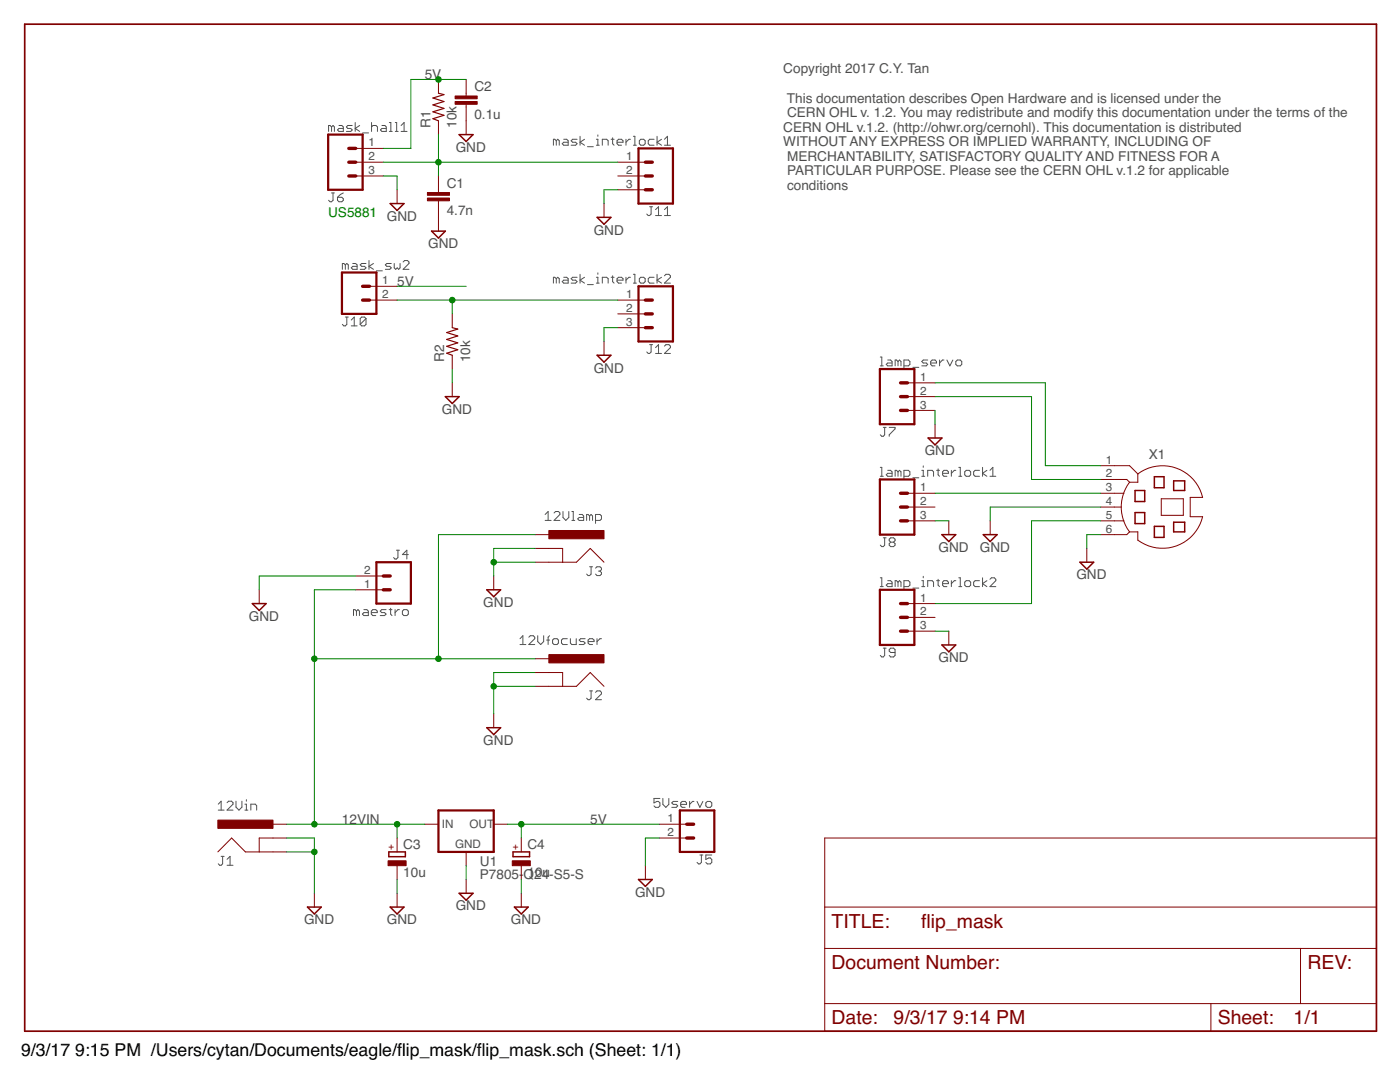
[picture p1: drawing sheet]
<svg xmlns="http://www.w3.org/2000/svg" width="279mm" height="216mm" viewBox="0 0 279 216" stroke-linecap="round" stroke-linejoin="round" font-family="sans-serif">
<g fill="none" stroke="#505050" stroke-width=".2">
<path d="M66.2 25.3l-.3-.3h-.3v1.2M66.2 25.3v.9M66.2 25.3l.3-.3 .2 .3v.9M66.2 38.5h.5M66.5 38.5v1.5l-.3 .3h-.3l-.3-.3M67.4 39.4h.8l.3 .3v.3l-.3 .3h-.6l-.2-.3zM67.6 25h.6l.3 .3v.9h-.9l-.2-.3 .2-.3h.9M68.5 38.5l-.6 .3-.5 .6M70.3 25h-.9l-.3 .3 .3 .3h.6l.3 .3-.3 .3h-.9M70.9 24.4v1.8M71.8 25l-.9 .6 .9 .6M72.4 26.5h1.2"/>
<path d="M74.1 25.3l.3-.3h.6l.3 .3v.9M74.1 24.4v1.8M76.2 25h.6l.3 .3v.9h-.9l-.3-.3 .3-.3h.9M77.7 26.2h.6M77.7 24.4h.3v1.8M78.9 26.2h.6M78.9 24.4h.3v1.8M80.1 26.2h1.1M80.1 25l.5-.6v1.8M111 28.1l-.3-.3h-.3v1.2M111 28.1v.9M111 28.1l.3-.3 .3 .3v.9"/>
<path d="M112.5 27.8h.6l.3 .3v.9h-.9l-.3-.3 .3-.3h.9M115.2 27.8h-.9l-.3 .3 .3 .3h.6l.3 .3-.3 .3h-.9M115.8 27.2v1.8M116.6 27.8l-.8 .6 .8 .6M117.2 29.3h1.2M119 27.8h.3v1.2M119 29h.6M119.3 26.9v.3M120.2 29v-1.2h.9l.3 .3v.9M122 27.8h.6M122.3 27.5v1.2l.3 .3M123.1 28.4h1.2v-.3l-.3-.3h-.6l-.3 .3v.6l.3 .3h.6"/>
<path d="M124.9 27.8v1.2M125.8 27.8h-.3l-.6 .6M126.4 29h.6M126.4 27.2h.3v1.8M127.9 27.8h.6l.3 .3v.6l-.3 .3h-.6l-.3-.3v-.6zM130.5 27.8h-.8l-.3 .3v.6l.3 .3h.8M131.1 27.2v1.8M132 27.8l-.9 .6 .9 .6M132.6 29h1.2M132.6 27.8l.6-.6v1.8M68.9 52.9l-.3-.3h-.3v1.1M68.9 52.9v.8"/>
<path d="M68.9 52.9l.3-.3 .3 .3v.8M70.4 52.6h.6l.3 .3v.8h-.9l-.3-.3 .3-.3h.9M73 52.6h-.8l-.3 .3 .3 .2h.5l.3 .3-.3 .3h-.8M73.6 52v1.7M74.5 52.6l-.9 .5 .9 .6M75.1 54h1.2M78.1 52.6h-.9l-.3 .3 .3 .2h.6l.3 .3-.3 .3h-.9M78.7 52.6v.8l.3 .3 .3-.3 .3 .3 .2-.3v-.8M80.5 52.3l.3-.3h.5l.3 .3v.3l-1.1 1.1h1.1M111 55.6l-.3-.3h-.3v1.2M111 55.6v.9M111 55.6l.3-.3 .3 .3v.9"/>
<path d="M112.5 55.3h.6l.3 .3v.9h-.9l-.3-.3 .3-.3h.9M115.2 55.3h-.9l-.3 .3 .3 .3h.6l.3 .3-.3 .3h-.9M115.8 54.7v1.8M116.6 55.3l-.8 .6 .8 .6M117.2 56.8h1.2M119 55.3h.3v1.2M119 56.5h.6M119.3 54.4v.3M120.2 56.5v-1.2h.9l.3 .3v.9M122 55.3h.6M122.3 55v1.2l.3 .3M123.1 55.9h1.2v-.3l-.3-.3h-.6l-.3 .3v.6l.3 .3h.6"/>
<path d="M124.9 55.3v1.2M125.8 55.3h-.3l-.6 .6M126.4 54.7h.3v1.8M126.4 56.5h.6M127.6 55.6l.3-.3h.6l.3 .3v.6l-.3 .3h-.6l-.3-.3zM129.6 41.3h.6M129.9 41.3v1.4l-.3 .3h-.2l-.3-.3M130.5 55.3h-.8l-.3 .3v.6l.3 .3h.8M130.8 43h1.2M130.8 41.8l.6-.5v1.7M131.1 54.7v1.8M132 55.3l-.9 .6 .9 .6"/>
<path d="M132.6 41.8l.6-.5v1.7M132.6 55l.3-.3h.6l.3 .3v.3l-1.2 1.2h1.2M132.6 43h1.2M68.9 63.3h.6M69.2 63.3v1.4l-.3 .3h-.3l-.3-.3M70.1 65h1.2M70.1 63.9l.6-.6v1.7M73 63.6v1.1l-.3 .3h-.5l-.3-.3M73 63.6l-.3-.3h-.5l-.3 .3v1.1M73 63.6l-1.1 1.1M129.6 68.8h.6M129.9 68.8v1.4l-.3 .3h-.2l-.3-.3"/>
<path d="M130.8 69.4l.6-.6v1.7M130.8 70.5h1.2M132.6 69.1l.3-.3h.6l.3 .3v.3l-1.2 1.1h1.2M175.7 71.2h.3v1.8M175.7 73h.6M177.2 71.8h.5l.3 .3v.9h-.8l-.3-.3 .3-.3h.8M179.2 72.1l-.3-.3h-.3v1.2M179.2 72.1v.9M179.2 72.1l.3-.3 .3 .3v.9M180.4 73h.9l.3-.3v-.6l-.3-.3h-.9v1.8M182.2 73.3h1.2M185.1 71.8h-.8l-.3 .3 .3 .3h.5l.3 .3-.3 .3h-.8"/>
<path d="M185.7 72.4h1.2v-.3l-.3-.3h-.6l-.3 .3v.6l.3 .3h.6M187.5 71.8v1.2M188.4 71.8h-.3l-.6 .6M189 71.8l.6 1.2 .6-1.2M190.8 72.1l.3-.3h.5l.3 .3v.6l-.3 .3h-.5l-.3-.3zM175.7 93.3h.3v1.7M175.7 95h.6M176.3 85.3h.5M176.6 85.3v1.5l-.3 .3h-.3l-.3-.3M177.2 93.9h.5l.3 .2v.9h-.8l-.3-.3 .3-.3h.8M177.5 85.3h1.1v.3l-1.1 1.2v.3M179.2 94.1l-.3-.2h-.3v1.1"/>
<path d="M179.2 94.1v.9M179.2 94.1l.3-.2 .3 .2v.9M180.4 95h.9l.3-.3v-.6l-.3-.2h-.9v1.7M182.2 95.3h1.2M184 95h.6M184 93.9h.3v1.1M184.3 93v.3M185.1 95v-1.1h.9l.3 .2v.9M186.9 93.9h.6M187.2 93.6v1.1l.3 .3M188.1 94.4h1.2v-.3l-.3-.2h-.6l-.3 .2v.6l.3 .3h.6M189.9 93.9v1.1"/>
<path d="M190.8 93.9h-.3l-.6 .5M191.3 93.3h.3v1.7M191.3 95h.6M192.8 93.9h.6l.3 .2v.6l-.3 .3h-.6l-.3-.3v-.6zM195.5 93.9h-.9l-.3 .2v.6l.3 .3h.9M196.1 93.3v1.7M197 93.9l-.9 .5 .9 .6M197.6 95h1.1M197.6 93.9l.5-.6v1.7M79.1 109.8h.6M79.4 109.8v1.5l-.3 .2h-.3l-.3-.2M81.5 110.7h-1.2l.9-.9v1.7"/>
<path d="M108.8 102.7l.6-.6v1.7M108.8 103.8h1.2M110.6 102.4l.3-.3h.6l.2 .3v.3l-1.1 1.1h1.1M112.4 102.1v1.2l.5 .5 .6-.5v-1.2M114.1 103.8h.6M114.1 102.1h.3v1.7M115.6 102.7h.6l.3 .3v.8h-.9l-.3-.3 .3-.2h.9M117.7 103l-.3-.3h-.3v1.1M117.7 103v.8M117.7 103l.3-.3 .3 .3v.8M117.7 113.1h.6M118 113.1v1.5l-.3 .3h-.3l-.3-.3"/>
<path d="M118.9 103.8h.8l.3-.3v-.5l-.3-.3h-.8v1.7M118.9 113.4l.2-.3h.6l.3 .3v.3l-.3 .3M119.4 114h.3M119.7 114l.3 .3v.3l-.3 .3h-.6l-.2-.3M175.7 115.3h.3v1.8M175.7 117.1h.6M176.3 107.3h.5M176.6 107.3v1.5l-.3 .3h-.3l-.3-.3M177.2 115.9h.5l.3 .3v.9h-.8l-.3-.3 .3-.3h.8M177.8 108.2l-.3-.3v-.3l.3-.3h.5l.3 .3v.3l-.3 .3M177.8 108.2l-.3 .3v.3l.3 .3h.5l.3-.3v-.3l-.3-.3M177.8 108.2h.5"/>
<path d="M179.2 116.2l-.3-.3h-.3v1.2M179.2 116.2v.9M179.2 116.2l.3-.3 .3 .3v.9M180.4 117.1h.9l.3-.3v-.6l-.3-.3h-.9v1.7M182.2 117.3h1.2M184 115.9h.3v1.2M184 117.1h.6M184.3 115v.3M185.1 117.1v-1.2h.9l.3 .3v.9M186.9 115.9h.6M187.2 115.6v1.2l.3 .3M188.1 116.5h1.2v-.3l-.3-.3h-.6l-.3 .3v.6l.3 .3h.6"/>
<path d="M189.9 115.9v1.2M190.8 115.9h-.3l-.6 .6M191.3 115.3h.3v1.8M191.3 117.1h.6M192.5 116.2l.3-.3h.6l.3 .3v.6l-.3 .3h-.6l-.3-.3zM195.5 115.9h-.9l-.3 .3v.6l.3 .3h.9M196.1 115.3v1.8M197 115.9l-.9 .6 .9 .6M197.6 115.6l.3-.3h.5l.3 .3v.3l-1.1 1.2h1.1M71.1 121.9l-.3-.3h-.3v1.2M71.1 121.9v.9M71.1 121.9l.3-.3 .3 .3v.9"/>
<path d="M72.6 121.6h.6l.3 .3v.9h-.9l-.3-.3 .3-.3h.9M74.1 122.2h1.2v-.3l-.3-.3h-.6l-.3 .3v.6l.3 .3h.6M77 121.6h-.8l-.3 .3 .3 .3h.6l.2 .3-.2 .3h-.9M77.7 121.6h.5M78 121.4v1.1l.2 .3M78.8 121.6v1.2M79.7 121.6h-.3l-.6 .6M80.6 121.6h.6l.3 .3v.6l-.3 .3h-.6l-.3-.3v-.6zM103.8 127.4l.6-.5v1.7M103.8 128.6h1.1M105.5 127.1l.3-.2h.6l.3 .2v.3l-1.2 1.2h1.2M107.3 126.9v1.1l.6 .6 .6-.6v-1.1"/>
<path d="M109.1 127.7h.6M109.7 126.9l-.3 .2v1.5M110.3 127.7l.3-.3h.6l.2 .3v.6l-.2 .3h-.6l-.3-.3zM113.2 127.4h-.8l-.3 .3v.6l.3 .3h.8M113.8 127.4v.9l.3 .3h.9v-1.2M116.8 127.4h-.9l-.3 .3 .3 .3h.6l.3 .3-.3 .3h-.9M117.4 128h1.2v-.3l-.3-.3h-.6l-.3 .3v.6l.3 .3h.6M117.7 137.9h.6M118 137.9v1.4l-.3 .3h-.3l-.3-.3M118.9 138.2l.2-.3h.6l.3 .3v.3l-1.1 1.1h1.1M119.1 127.4v1.2M120 127.4h-.3l-.6 .6"/>
<path d="M176.3 129.3h.5M176.6 129.3v1.5l-.3 .3h-.3l-.3-.3M178.6 130.2h-.8l-.3-.3v-.3l.3-.3h.5l.3 .3v1.2l-.3 .3h-.5l-.3-.3M47.1 159.9v1.2l.6 .5 .6-.5v-1.2M49.2 159.6v.3M131.7 159.3h-1.2v.9l.9-.3 .3 .3v.6l-.3 .3h-.6l-.3-.3M132.3 159.3v1.2l.6 .6 .6-.6v-1.2M135.3 159.9h-.9l-.3 .3 .3 .3h.6l.3 .3-.3 .3h-.9M137.6 159.9v1.2M138.5 159.9h-.3l-.6 .6M139.1 159.9l.6 1.2 .6-1.2M141.2 159.9h.6l.2 .3v.6l-.2 .3h-.6l-.3-.3v-.6z"/>
<path d="M43.6 160.5l.5-.6v1.7M43.6 161.6h1.1M44.1 170.9h.6M44.4 170.9v1.5l-.3 .3h-.3l-.2-.3M45.3 160.2l.3-.3h.6l.3 .3v.3l-1.2 1.1h1.2M45.3 171.5l.6-.6v1.8M45.3 172.7h1.2M48.9 161.6h.6M48.9 160.5h.3v1.1M50.1 161.6v-1.1h.8l.3 .3v.8M135.8 160.5h1.2v-.3l-.3-.3h-.6l-.3 .3v.6l.3 .3h.6M139.7 170.6h.6"/>
<path d="M140 170.6v1.5l-.3 .3h-.3l-.3-.3M142 170.6h-1.1v.9l.6-.3h.3l.2 .3v.6l-.2 .3h-.6l-.3-.3"/>
</g>
<path d="M4.9 4.8h269.8v201h-269.8z" fill="none" stroke="#800000" stroke-width=".34"/>
<g fill="none" stroke="#800000" stroke-width=".2">
<path d="M87.5 15.9v2.7M93 15.9v3.3M71 32.4h5.5M71 35.1h5.5M71 29.6h5.5M79.2 37.9v2.7M87.5 24.1v2.8M87.5 35.1v3.3M93 20.8v6.1M123.3 32.4h5.5M123.3 35.1h5.5M123.3 37.9h5.5"/>
<path d="M73.7 57.1h5.5M73.7 59.9h5.5M87.5 40.1v6M120.5 40.6v2.8M123.3 59.9h5.5M90.3 62.6v2.8M90.3 70.9v2.7M90.3 76.4v2.7M120.5 68.1v2.8M123.3 62.6h5.5M123.3 65.4h5.5M181.1 76.4h5.5"/>
<path d="M181.1 79.1h5.5M181.1 81.9h5.5M181.1 98.4h5.5M186.6 84.6v2.8M219.6 98.4h4.7M219.6 95.7h5.3l.5 .5M219.6 92.9h5.8l1.7 1.7M225.4 96.2a8.2 8.2 0 0 0 0 9.9M227.1 94.6a8.2 8.2 0 0 1 12.9 4.7h-2.5v3.8h2.5a8.2 8.2 0 0 1-12.9 4.7v-1.7h-1.7M227.1 94.6v1.6h-1.7M231.8 99.5h4.4v3.3h-4.4zM51.7 117.7v2.7"/>
<path d="M71 117.7h5.5M71 114.9h5.5M98.5 114.9v2.8M106.8 109.4h5.5v2.8M106.8 106.7h2.7M106.8 112.2h8.2l2.8-2.8 2.7 2.8M181.1 101.2h5.5M181.1 103.9h5.5M189.4 103.9v2.8M197.6 103.9v2.8M216.9 109.4v2.8M219.6 101.2h4.2"/>
<path d="M219.6 103.9h4.7M225.4 106.1l-.5 .6h-5.3M106.8 136.9h8.2l2.8-2.7 2.7 2.7M106.8 134.2h5.5v2.7M106.8 131.4h2.7M181.1 120.4h5.5M181.1 123.2h5.5M181.1 125.9h5.5M189.4 125.9v2.8M98.5 142.5v2.7M43.5 170l2.7-2.8 2.8 2.8h8.2M54.5 164.5h2.7"/>
<path d="M57.2 167.2h-5.5v2.8M62.7 178.2v2.8M79.2 167.2v2.8M79.2 172.7v2.8M79.2 178.2v2.8M84.8 164.5h2.7M93 170v2.7M93 175.5v2.7M98.5 164.5h2.8M104 167.2v2.8M104 172.7v2.8M104 178.2v2.8"/>
<path d="M128.8 172.7v2.8M131.6 167.2h5.5M131.6 164.5h5.5M164.6 167.2h110.1v38.6h-110.1zM164.6 189.3h110.1M164.6 181h110.1M259.5 189.3v11M164.6 200.3h110.1M241.7 200.3v5.5"/>
</g>
<g fill="#800000" stroke="#800000" stroke-width=".2">
<path d="M43.5 163.6h11v1.7h-11z"/>
<path d="M109.5 130.6h11v1.7h-11z"/>
<path d="M109.5 105.9h11v1.6h-11z"/>
<path d="M85.3 39.5h4.4v.6h-4.4z"/>
<path d="M85.3 38.4h4.4v.6h-4.4z"/>
<path d="M90.8 20.3h4.4v.5h-4.4z"/>
<path d="M90.8 19.2h4.4v.5h-4.4z"/>
<path d="M77.4 171.8h3.6v.9h-3.6z"/>
<path d="M102.2 171.8h3.6v.9h-3.6z"/>
</g>
<path d="M65.5 26.9h6.9v11h-6.9zM127.4 29.6h6.9v11h-6.9zM68.2 54.4h6.9v8.2h-6.9zM127.4 57.1h6.9v11h-6.9zM175.6 73.6h6.9v11h-6.9zM175.6 95.7h6.9v11h-6.9zM75.1 112.2h6.9v8.2h-6.9zM175.6 117.7h6.9v11h-6.9zM87.5 161.7h11v8.3h-11zM135.7 161.7h6.9v8.3h-6.9z" fill="none" stroke="#800000" stroke-width=".44"/>
<g fill="none" stroke="#800000" stroke-width=".68">
<path d="M69.6 35.1h1.4M69.6 32.4h1.4M69.6 29.6h1.4M128.8 37.9h1.4M128.8 35.1h1.4M128.8 32.4h1.4M72.4 59.9h1.3M72.4 57.1h1.3M128.8 59.9h1.4M128.8 65.4h1.4M128.8 62.6h1.4M179.7 79.1h1.4"/>
<path d="M179.7 76.4h1.4M179.7 81.9h1.4M179.7 98.4h1.4M76.5 114.9h1.4M76.5 117.7h1.4M179.7 103.9h1.4M179.7 101.2h1.4M179.7 125.9h1.4M179.7 123.2h1.4M179.7 120.4h1.4M137.1 167.2h1.3M137.1 164.5h1.3"/>
</g>
<g fill="none" stroke="#800000" stroke-width=".3">
<path d="M91.6 26.9h2.8l-1.4 1.3zM77.9 40.6h2.7l-1.4 1.4zM86.1 46.1h2.8l-1.4 1.4zM119.2 43.4h2.7l-1.4 1.3zM88.9 79.1h2.7l-1.3 1.4zM119.2 70.9h2.7l-1.4 1.4zM185.2 87.4h2.8l-1.4 1.4zM226.5 97.9h2v2.2h-2zM230.4 95.1h1.9v2.2h-1.9zM234.2 95.9h2.2v2h-2.2zM97.2 117.7h2.7l-1.4 1.4zM188 106.7h2.7l-1.3 1.4z"/>
<path d="M196.2 106.7h2.8l-1.4 1.4zM215.5 112.2h2.8l-1.4 1.4zM226.5 102.3h2v2.2h-2zM230.4 105h1.9v2.2h-1.9zM234.2 104.2h2.2v1.9h-2.2zM50.4 120.4h2.7l-1.4 1.4zM188 128.7h2.7l-1.3 1.4zM97.2 145.2h2.7l-1.4 1.4zM77.6 170h3.3v.9h-3.3zM91.6 178.2h2.8l-1.4 1.4zM102.4 170h3.3v.9h-3.3zM127.4 175.5h2.8l-1.4 1.4z"/>
<path d="M61.4 181h2.7l-1.4 1.4zM77.9 181h2.7l-1.4 1.4zM102.7 181h2.7l-1.4 1.4z"/>
</g>
<path d="M87.5 18.6l1.1 .3-2.2 .7 2.2 .7-2.2 .6 2.2 .7-2.2 .7 2.2 .7-2.2 .7 1.1 .4M90.3 65.4l1.1 .3-2.2 .7 2.2 .6-2.2 .7 2.2 .7-2.2 .7 2.2 .7-2.2 .7 1.1 .4" fill="none" stroke="#800000" stroke-width=".23"/>
<g fill="none" stroke="#008000" stroke-width=".2">
<path d="M93 15.9h-11v13.7h-5.5M76.5 35.1h2.7v2.8M76.5 32.4h46.8M87.5 26.9v8.2M123.3 37.9h-2.8v2.7M79.2 57.1h13.8M79.2 59.9h44.1M90.3 59.9v2.7M90.3 73.6v2.8M123.3 65.4h-2.8v2.7M186.6 76.4h22v16.5h11M186.6 79.1h19.3v16.6h13.7"/>
<path d="M186.6 81.9v2.7M186.6 98.4h33M71 117.7h-8.3v46.8M71 114.9h-19.3v2.8M98.5 112.2h8.3M106.8 106.7h-19.3v24.7M106.8 109.4h-8.3v5.5M186.6 103.9h2.8M219.6 106.7h-2.7v2.7M219.6 101.2h-22v2.7M219.6 103.9h-13.7v16.5h-19.3M62.7 131.4h44.1"/>
<path d="M98.5 136.9h8.3M106.8 134.2h-8.3v8.3M186.6 125.9h2.8M57.2 164.5h27.6M57.2 167.2h5.5v11M57.2 170h5.5M79.2 164.5v2.7M79.2 175.5v2.7M93 172.7v2.8M101.3 164.5h30.3M104 164.5v2.7M104 175.5v2.7"/>
<path d="M131.6 167.2h-2.8v5.5"/>
</g>
<g fill="#008000" stroke="#008000" stroke-width=".2">
<circle cx="104" cy="164.5" r=".55"/>
<circle cx="87.5" cy="15.9" r=".55"/>
<circle cx="62.7" cy="164.5" r=".55"/>
<circle cx="62.7" cy="131.4" r=".55"/>
<circle cx="87.5" cy="131.4" r=".55"/>
<circle cx="79.2" cy="164.5" r=".55"/>
<circle cx="62.7" cy="170" r=".55"/>
<circle cx="98.5" cy="136.9" r=".55"/>
<circle cx="98.5" cy="112.2" r=".55"/>
<circle cx="87.5" cy="32.4" r=".55"/>
<circle cx="90.3" cy="59.9" r=".55"/>
</g>
<g font-size="3.9" fill="#800000">
<text x="166" y="185.1">TITLE:</text>
<text x="183.9" y="185.1">fip_mask</text>
<text x="183.9" y="185.1">l</text>
<text x="166" y="193.4">Document Number:</text>
<text x="260.9" y="193.4">REV:</text>
<text x="166" y="204.4">Date:</text>
<text x="178.3" y="204.4">9/3/17</text>
<text x="190.2" y="204.4">9:14 PM</text>
<text x="243" y="204.4">Sheet:</text>
<text x="258.2" y="204.4">1/1</text>
</g>
<g font-size="3.5">
<text x="4.2" y="210.7">9/3/17</text>
<text x="15" y="210.7">9:15 PM /Users/cytan/Documents/eagle/fip_mask/fip_mask.sch (Sheet: 1/1)</text>
<text x="79.2" y="210.7">l</text>
<text x="95.2" y="210.7">l</text>
</g>
<g font-size="2.7" fill="#505050">
<text x="84.8" y="15.8">5V</text>
<text x="156.3" y="14.7">Copyright 2017 C.Y. Tan</text>
<text x="94.7" y="23.7">0.1u</text>
<text x="94.7" y="18.2">C2</text>
<text x="157" y="20.5">This documentation describes Open Hardware and is licensed under the</text>
<text x="157.1" y="23.4">CERN OHL v. 1.2. You may redistribute and modify this documentation under the terms of the</text>
<text x="85.9" y="25.5" transform="rotate(-90 85.9 25.5)">R1</text>
<text x="91.1" y="25.5" transform="rotate(-90 91.1 25.5)">10k</text>
<text x="156.3" y="26.3">CERN OHL v.1.2. (http://ohwr.org/cernohl). This documentation is distributed</text>
<text x="156.3" y="29.2">WITHOUT ANY EXPRESS OR IMPLIED WARRANTY, INCLUDING OF</text>
<text x="91" y="30.3">GND</text>
<text x="157.1" y="32.1">MERCHANTABILITY, SATISFACTORY QUALITY AND FITNESS FOR A</text>
<text x="157.1" y="35">PARTICULAR PURPOSE. Please see the CERN OHL v.1.2 for applicable</text>
<text x="89.2" y="37.5">C1</text>
<text x="157.1" y="37.9">conditions</text>
<text x="77.2" y="44.1">GND</text>
<text x="89.2" y="43">4.7n</text>
<text x="118.5" y="46.8">GND</text>
<text x="85.4" y="49.6">GND</text>
<text x="79.3" y="57.1">5V</text>
<text x="88.6" y="72.3" transform="rotate(-90 88.6 72.3)">R2</text>
<text x="93.8" y="72.3" transform="rotate(-90 93.8 72.3)">10k</text>
<text x="118.5" y="74.3">GND</text>
<text x="88.2" y="82.6">GND</text>
<text x="184.5" y="90.8">GND</text>
<text x="229.3" y="91.5">X1</text>
<text x="187.3" y="110.1">GND</text>
<text x="195.6" y="110.1">GND</text>
<text x="214.8" y="115.6">GND</text>
<text x="49.7" y="123.9">GND</text>
<text x="96.5" y="121.1">GND</text>
<text x="187.3" y="132.1">GND</text>
<text x="96.5" y="148.6">GND</text>
<text x="68.2" y="164.5">12VIN</text>
<text x="117.8" y="164.5">5V</text>
<text x="80.5" y="169.5">C3</text>
<text x="95.8" y="172.7">U1</text>
<text x="105.3" y="169.5">C4</text>
<text x="80.5" y="175">10u</text>
<text x="95.8" y="175.5">P7805-</text>
<text x="104.5" y="175.5">Q24-S5-S</text>
<text x="105.3" y="175">10u</text>
<text x="126.7" y="178.9">GND</text>
<text x="60.7" y="184.4">GND</text>
<text x="77.2" y="184.4">GND</text>
<text x="91" y="181.7">GND</text>
<text x="102" y="184.4">GND</text>
</g>
<text font-size="2.7" fill="#008000" x="65.5" y="43.4">US5881</text>
<g font-size="2.3" fill="#505050">
<text x="73.5" y="29.2">1</text>
<text x="73.5" y="32">2</text>
<text x="73.5" y="34.7">3</text>
<text x="125" y="32">1</text>
<text x="125" y="34.7">2</text>
<text x="125" y="37.5">3</text>
<text x="76.3" y="56.7">1</text>
<text x="76.3" y="59.5">2</text>
<text x="125" y="59.5">1</text>
<text x="125" y="62.2">2</text>
<text x="125" y="65">3</text>
<text x="183.6" y="76">1</text>
<text x="183.6" y="78.8">2</text>
<text x="183.6" y="81.5">3</text>
<text x="220.7" y="92.5">1</text>
<text x="220.7" y="95.3">2</text>
<text x="183.6" y="98">1</text>
<text x="183.6" y="100.8">2</text>
<text x="220.7" y="98">3</text>
<text x="220.7" y="100.8">4</text>
<text x="183.6" y="103.5">3</text>
<text x="220.7" y="103.5">5</text>
<text x="220.7" y="106.3">6</text>
<text x="72.7" y="117.3">1</text>
<text x="72.7" y="114.5">2</text>
<text x="183.6" y="120.1">1</text>
<text x="183.6" y="122.8">2</text>
<text x="183.6" y="125.6">3</text>
<text x="88.2" y="165.2">IN</text>
<text x="93.7" y="165.2">OUT</text>
<text x="133.2" y="164.1">1</text>
<text x="133.2" y="166.8">2</text>
<text x="90.8" y="169.2">GND</text>
</g>
<g font-size="1.9" fill="#800000">
<text x="78.6" y="169.5" transform="rotate(-90 78.6 169.5)">+</text>
<text x="103.4" y="169.5" transform="rotate(-90 103.4 169.5)">+</text>
</g>
</svg>
